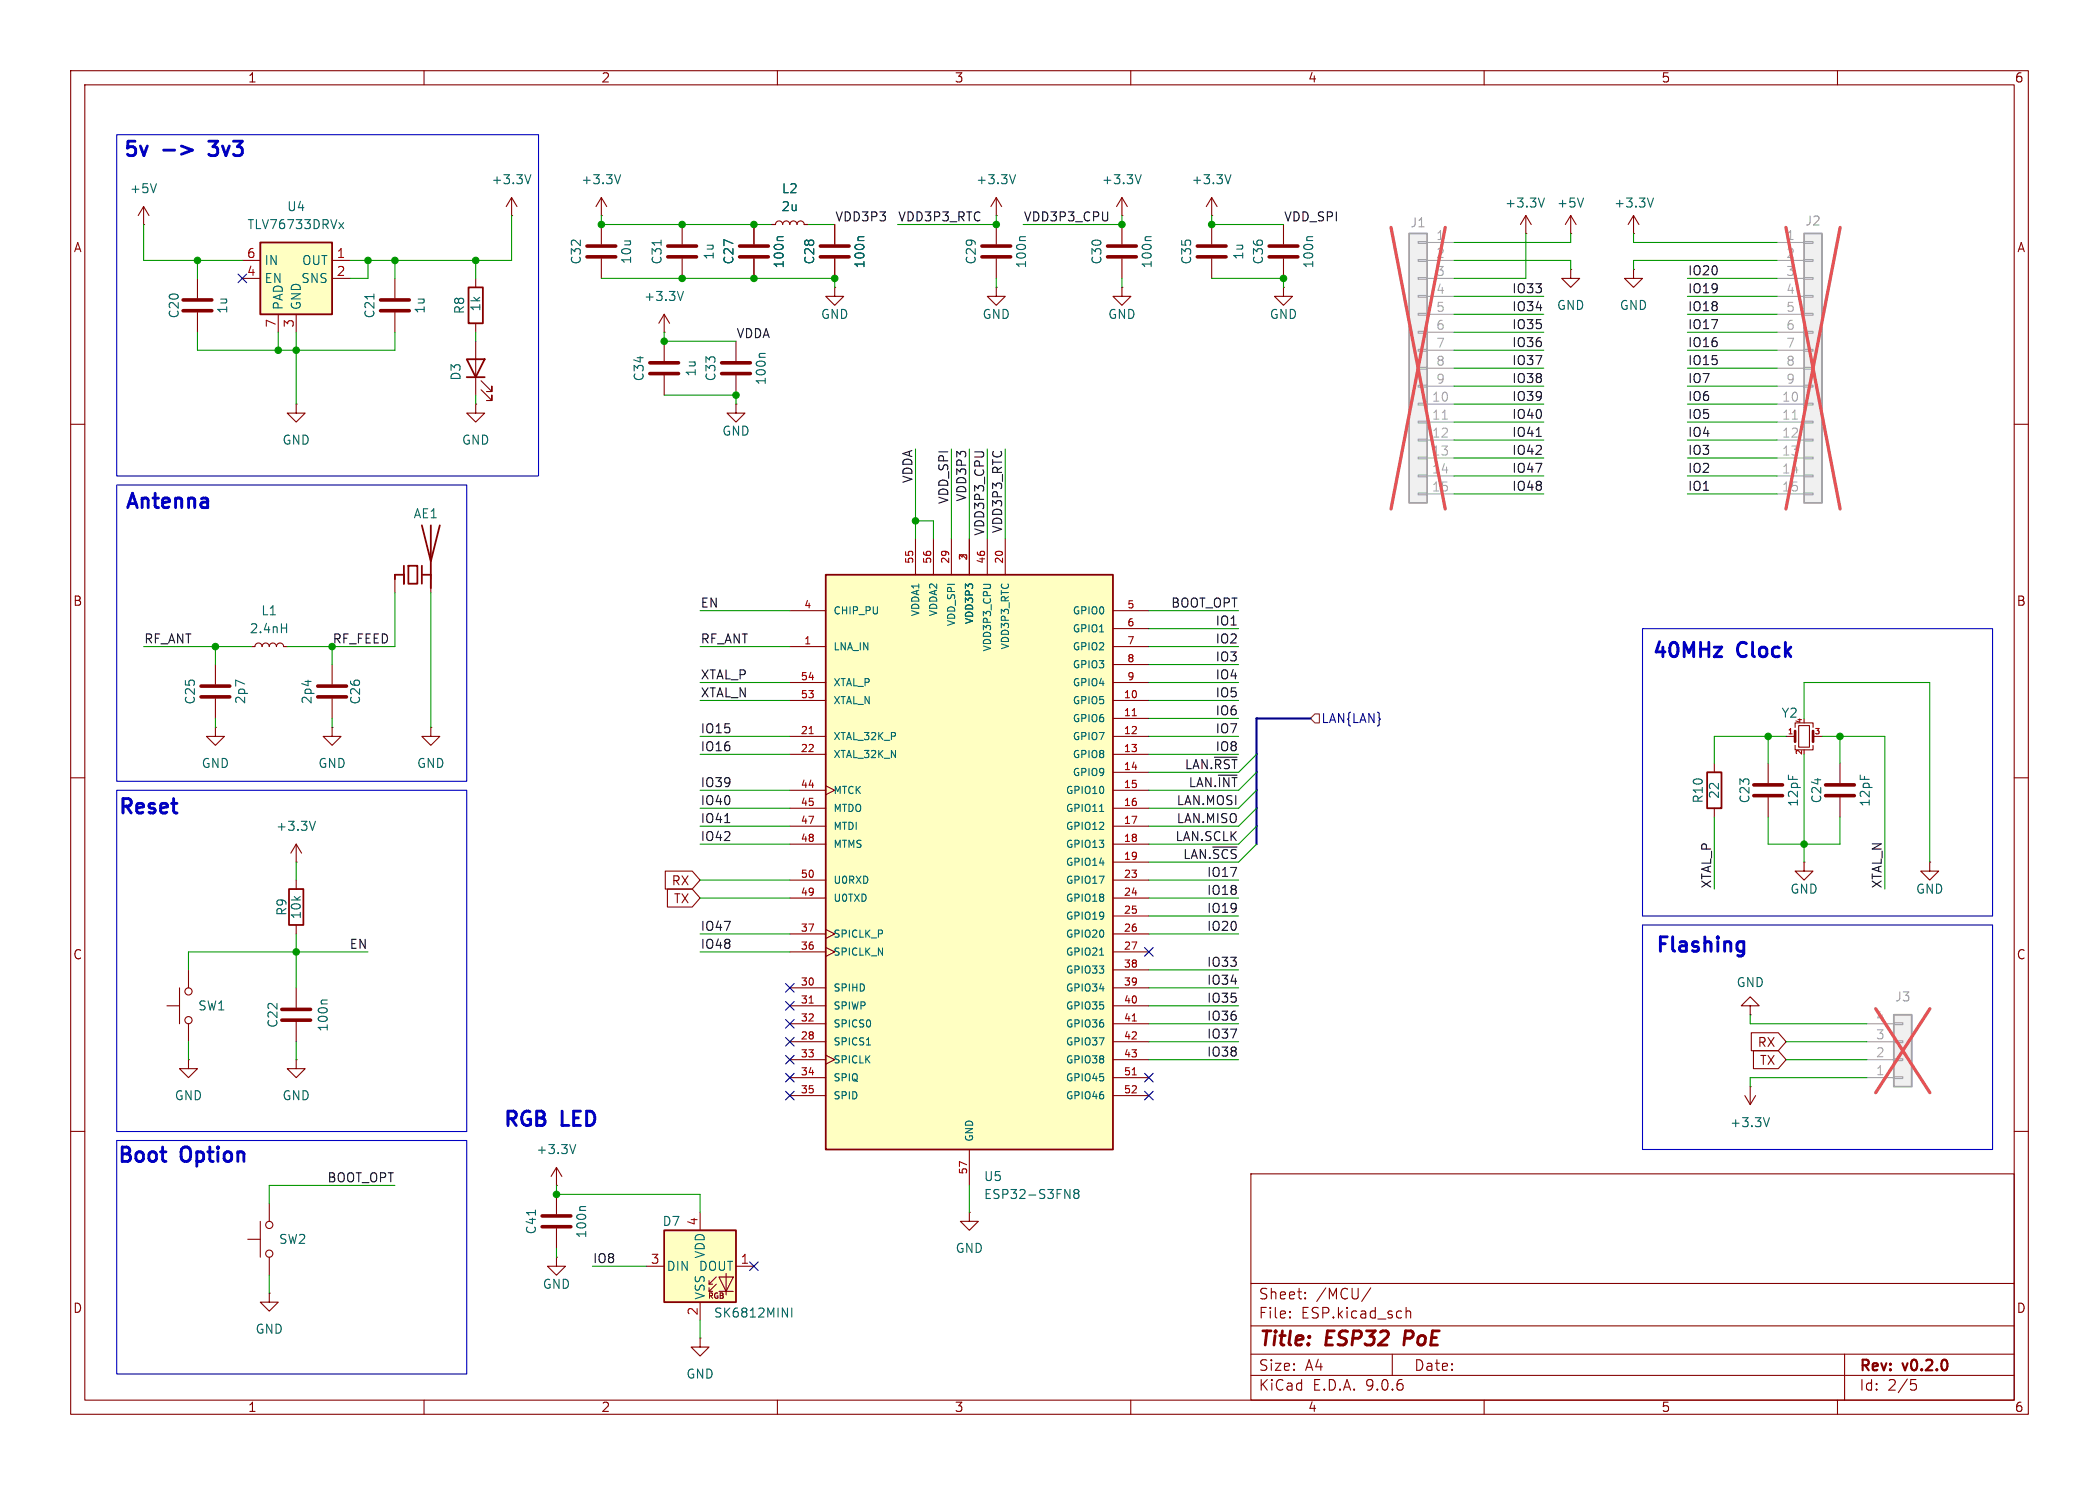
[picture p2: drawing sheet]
<svg xmlns="http://www.w3.org/2000/svg" width="297mm" height="210mm" viewBox="0 0 297 210" stroke-linecap="round" stroke-linejoin="round" font-family="sans-serif">
<g fill="none" stroke="#840000" stroke-width=".15">
<path d="M10 10h277v190h-277zM12 12h273v186h-273zM60 10v2M110 10v2M160 10v2M210 10v2M260 10v2M158.7 31.8v2.7M158.7 36.6v2.8M141 40.6v1.3h1.2l-1.2 1.3-1.3-1.3h1.3M141 40.6h.1M10 60h2"/>
<path d="M285 60h2M35.6 91.4h.5a.51 .51 0 0 1 .5-.5 .51 .51 0 0 1 .5 .5 .51 .51 0 0 1 .5-.5 .51 .51 0 0 1 .5 .5 .51 .51 0 0 1 .5-.5 .51 .51 0 0 1 .5 .5 .51 .51 0 0 1 .5-.5 .51 .51 0 0 1 .5 .5h.5M10 110h2M30.5 102.9v1.2h1.2l-1.2 1.3-1.3-1.3h1.3M30.5 102.9h.1M61 102.9v1.2h1.2l-1.2 1.3-1.3-1.3h1.3M61 102.9h.1M260.3 108v2.7M260.3 112.8v2.8M285 110h2M273 121.9v1.3h1.3l-1.3 1.3-1.2-1.3h1.2M273 121.9h.1"/>
<path d="M10 160h2M137.2 171.5v1.2h1.2l-1.2 1.3-1.3-1.3h1.3M137.2 171.5h.1M177 166h108v32h-108zM285 160h2M60 198v2M110 198v2M160 198v2M177 194.5h108M177 191.5h108M177 187.5h108M177 181.5h108"/>
<path d="M182.5 186.3h.1l-.1 .1M182.5 186.3v.1M182.5 185.5v.1M182.5 185.5h.1l-.1 .1M184.7 183.6v.1M184.7 183.6h-.1l.1 .1M184.7 182.8v.1M184.7 182.8h-.1l.1 .1M194 182.1l-1.3 2M197 191.5v3M199 184.9v1.5M199 185.5a.37 .37 0 0 1 .6 .1v.8"/>
<path d="M210 198v2M260 198v2M261 191.5v6.5M270.4 195.1h.7M270.5 195.7h.4l.3 .3v.3l-.2 .2-.5 .1"/>
</g>
<path d="M198.9 188.2l-.3 2" fill="none" stroke="#840000" stroke-width=".4"/>
<path d="M156.7 34.8h4.1M156.7 36.3h4.1M258.3 111h4.1M258.3 112.5h4.1" fill="none" stroke="#840000" stroke-width=".51"/>
<path d="M162.9 33.5h-.7l-.2 .2M39.8 88.8h.7M40.5 88.2v1.3" fill="none" stroke="#006464" stroke-width=".15"/>
<path d="M268 143.5h2.5v10.2h-2.5z" fill="#f0f0f0"/>
<path d="M268 143.5h2.5v10.2h-2.5z" fill="none" stroke="#a1a1a1" stroke-width=".25"/>
<path d="M264.2 152.4h3.8M264.2 149.9h3.8M264.2 147.3h3.8M264.2 144.8h3.8M268 152.3h1.2v.2h-1.2zM268 149.7h1.2v.3h-1.2zM268 147.2h1.2v.2h-1.2zM268 144.7h1.2v.2h-1.2z" fill="none" stroke="#a1a1a1" stroke-width=".15"/>
<path d="M265.4 142.7l7.7 11.8M273.1 142.7l-7.7 11.8" fill="none" stroke="#e65255" stroke-width=".46"/>
<g fill="none" stroke="#840000" stroke-width=".15">
<path d="M109.2 31.8h.5a.51 .51 0 0 1 .5-.6 .51 .51 0 0 1 .5 .6 .51 .51 0 0 1 .6-.6 .51 .51 0 0 1 .5 .6 .51 .51 0 0 1 .5-.6 .51 .51 0 0 1 .5 .6 .51 .51 0 0 1 .5-.6 .51 .51 0 0 1 .5 .6h.5M118.1 31.8v2.7M118.1 36.6v2.8M141 30.5h.1M141 27.9v2.6M141 31.8v2.7M141 36.6v2.8M141 27.9l-.8 1.3M141 27.9l.7 1.3M158.7 30.5h.1M158.7 27.9l-.7 1.3M158.7 27.9l.8 1.3"/>
<path d="M158.7 27.9v2.6M171.4 30.5h.1M171.4 27.9v2.6M171.4 31.8v2.7M171.4 36.6v2.8M171.4 27.9l-.7 1.3M171.4 27.9l.8 1.3M215.9 33h.1M215.9 30.5l-.8 1.3M215.9 30.5l.8 1.3M215.9 30.5v2.5M222.2 33h.1"/>
<path d="M222.2 38.1v1.3h1.3l-1.3 1.2-1.2-1.2h1.2M222.2 38.1h.1M222.2 30.5l-.7 1.3M222.2 30.5l.8 1.3M222.2 30.5v2.5M231.1 38.1v1.3h-1.2l1.2 1.2 1.3-1.2h-1.3M231.1 38.1h.1M231.1 33h.1M231.1 30.5l.8 1.3M231.1 30.5l-.7 1.3M231.1 30.5v2.5M104.1 57.2v1.2h1.3l-1.3 1.3-1.2-1.3h1.2"/>
<path d="M104.1 57.2h.1M104.1 48.3v2.8M104.1 53.1v2.8M118.1 40.6v1.3h1.3l-1.3 1.3-1.3-1.3h1.3M118.1 40.6h.1M158.7 40.6v1.3h1.3l-1.3 1.3-1.2-1.3h1.2M158.7 40.6h.1M30.5 94v2.8M30.5 98.8v2.8M47 94v2.8M47 98.8v2.8M55.9 81.3v2.5"/>
<path d="M61 81.3v2.5M41.9 119.4l-.8 1.3M41.9 119.4l.8 1.3M41.9 119.4v2.5M47 102.9v1.2h1.3l-1.3 1.3-1.3-1.3h1.3M47 102.9h.1M242.6 108v1.2M242.6 114.3v1.3M250.2 108v2.7M250.2 112.8v2.8M252.7 104.1h1.3M254 102.9v-.7h2.5v.7"/>
<path d="M254 105.4v.6h2.5v-.6M254.5 102.6h1.5v3.1h-1.5zM256.5 104.1h1.3M25.4 139.7v5.1M26.7 137.2v2.5M41.9 121.9h.1M41.9 124.5v1.2M41.9 130.8v1.3M41.9 139.7v2.8M255.3 121.9v1.3h1.2l-1.2 1.3-1.3-1.3h1.3M255.3 121.9h.1M23.6 142.2h1.8"/>
<path d="M26.7 149.9v1.2h1.2l-1.2 1.3-1.3-1.3h1.3M26.7 149.9h.1M26.7 144.8v2.5M41.9 149.9v1.2h1.3l-1.3 1.3-1.3-1.3h1.3M41.9 149.9h.1M41.9 144.5v2.8M246.9 154.9l.7 1.3M247.6 153.7h.1M247.6 142.2h1.3l-1.3-1.2-1.2 1.2h1.2v1.3M247.6 143.5h.1M247.6 153.7v2.5M248.4 154.9l-.8 1.3"/>
<path d="M35.1 175.3h1.7M36.8 172.7v5.1M38.1 170.2v2.5M38.1 177.8v2.5M38.1 182.9v1.3h1.3l-1.3 1.2-1.3-1.2h1.3M38.1 182.9h.1M99.1 189.2v1.3h1.2l-1.2 1.3-1.3-1.3h1.3M99.1 189.2h.1"/>
<circle cx="26.7" cy="140.2" r=".51"/>
<circle cx="26.7" cy="144.3" r=".51"/>
<circle cx="38.1" cy="177.3" r=".51"/>
<circle cx="38.1" cy="173.2" r=".51"/>
</g>
<path d="M59.7 74.3l1.3 5.1 1.2-5.1M61 74.3v8.9M57.1 80v2.6v-1.3h-1.2v.6M57.8 80h1.3v2.6h-1.3zM59.7 81.3h1.3M59.7 80v2.6M241.6 109.2h2v5.1h-2zM40.9 125.7h2v5.1h-2z" fill="none" stroke="#840000" stroke-width=".25"/>
<g fill="none" stroke="#840000" stroke-width=".51">
<path d="M116.1 34.8h4M116.1 36.3h4M138.9 34.8h4.1M138.9 36.3h4.1M169.4 34.8h4.1M169.4 36.3h4.1M102.1 51.3h4.1M102.1 52.8h4.1M28.4 98.6h4.1M28.4 97h4.1M45 98.6h4M45 97h4"/>
<path d="M248.2 111h4M248.2 112.5h4M39.9 142.7h4M39.9 144.3h4"/>
</g>
<path d="M122.2 33.5h-.6l-.2 .2M143.7 24.7l-.4 1.3M145.1 33.5h-.7l-.1 .2M161.5 24.7l-.5 1.3M174.2 24.7l-.5 1.3M218.5 28l-.4 1.3M224.1 28l-.5 1.3M234 28l-.5 1.3M108.3 50h-.7l-.2 .2M44.6 116.1l-.4 1.3M46.3 141.4h-.7l-.1 .2M250.4 158.1l-.5 1.2" fill="none" stroke="#006464" stroke-width=".15"/>
<path d="M254 103.4v1.5M256.5 103.4v1.5" fill="none" stroke="#840000" stroke-width=".38"/>
<path d="M255.3 33h2.5v38.1h-2.5z" fill="#f0f0f0"/>
<path d="M255.3 33h2.5v38.1h-2.5z" fill="none" stroke="#a1a1a1" stroke-width=".25"/>
<g fill="none" stroke="#a1a1a1" stroke-width=".15">
<path d="M251.5 34.3h3.8M251.5 36.8h3.8M251.5 39.4h3.8M255.3 34.2h1.2v.2h-1.2zM255.3 36.7h1.2v.3h-1.2zM255.3 39.2h1.2v.3h-1.2zM251.5 41.9h3.8M251.5 44.5h3.8M251.5 47h3.8M251.5 49.5h3.8M251.5 52.1h3.8M251.5 54.6h3.8"/>
<path d="M251.5 57.2h3.8M251.5 59.7h3.8M255.3 41.8h1.2v.2h-1.2zM255.3 44.3h1.2v.3h-1.2zM255.3 46.9h1.2v.2h-1.2zM255.3 49.4h1.2v.3h-1.2zM255.3 51.9h1.2v.3h-1.2zM255.3 54.5h1.2v.2h-1.2zM255.3 57h1.2v.3h-1.2zM255.3 59.6h1.2v.2h-1.2zM251.5 62.2h3.8M251.5 64.8h3.8"/>
<path d="M251.5 67.3h3.8M251.5 69.9h3.8M255.3 62.1h1.2v.3h-1.2zM255.3 64.6h1.2v.3h-1.2zM255.3 67.2h1.2v.2h-1.2zM255.3 69.7h1.2v.3h-1.2z"/>
</g>
<path d="M253.6 59.3h.7" fill="none" stroke="#aaa" stroke-width=".15"/>
<path d="M252.7 32.2l7.7 39.8M260.4 32.2l-7.7 39.8" fill="none" stroke="#e65255" stroke-width=".46"/>
<path d="M199.4 33h2.5v38.1h-2.5z" fill="#f0f0f0"/>
<path d="M199.4 33h2.5v38.1h-2.5z" fill="none" stroke="#a1a1a1" stroke-width=".25"/>
<g fill="none" stroke="#a1a1a1" stroke-width=".15">
<path d="M200.7 34.2h1.2v.2h-1.2zM200.7 36.7h1.2v.3h-1.2zM200.7 39.2h1.2v.3h-1.2zM201.9 34.3h3.8M201.9 36.8h3.8M201.9 39.4h3.8M200.7 41.8h1.2v.2h-1.2zM200.7 44.3h1.2v.3h-1.2zM200.7 46.9h1.2v.2h-1.2zM200.7 49.4h1.2v.3h-1.2zM200.7 51.9h1.2v.3h-1.2zM200.7 54.5h1.2v.2h-1.2z"/>
<path d="M200.7 57h1.2v.3h-1.2zM200.7 59.6h1.2v.2h-1.2zM201.9 41.9h3.8M201.9 44.5h3.8M201.9 47h3.8M201.9 49.5h3.8M201.9 52.1h3.8M201.9 54.6h3.8M201.9 57.2h3.8M201.9 59.7h3.8M200.7 62.1h1.2v.3h-1.2zM200.7 64.6h1.2v.3h-1.2z"/>
<path d="M200.7 67.2h1.2v.2h-1.2zM200.7 69.7h1.2v.3h-1.2zM201.9 62.2h3.8M201.9 64.8h3.8M201.9 67.3h3.8M201.9 69.9h3.8"/>
</g>
<path d="M204.1 59.3h.7" fill="none" stroke="#aaa" stroke-width=".15"/>
<path d="M196.8 32.2l7.7 39.8M204.5 32.2l-7.7 39.8" fill="none" stroke="#e65255" stroke-width=".46"/>
<path d="M94 174h10.1v10.2h-10.1z" fill="#ffffc2"/>
<g fill="none" stroke="#840000" stroke-width=".15">
<path d="M20.3 31.8h.1M20.3 29.2l-.7 1.3M20.3 29.2l.8 1.3M20.3 29.2v2.6M27.9 39.4v2.8M72.4 30.5h.1M72.4 27.9l-.8 1.3M72.4 27.9l.8 1.3M72.4 27.9v2.6M85.1 30.5h.1M85.1 27.9v2.6M85.1 31.8v2.7"/>
<path d="M85.1 36.6v2.8M85.1 27.9l-.8 1.3M85.1 27.9l.8 1.3M96.5 31.8v2.7M96.5 36.6v2.8M106.7 31.8v2.7M106.7 36.6v2.8M181.6 31.8v2.7M181.6 36.6v2.8M27.9 44.2v2.8M41.9 57.2v1.2h1.3l-1.3 1.3-1.3-1.3h1.3M41.9 57.2h.1"/>
<path d="M67.3 57.2v1.2h1.3l-1.3 1.3-1.3-1.3h1.3M67.3 57.2h.1M67.3 48.3v7.6M68.1 55.1l1.5 1.5v-.7v.7h-.8M68.1 53.8l1.5 1.6v-.8v.8h-.8M94 47h.1M94 44.5v2.5M94 48.3v2.8M94 53.1v2.8M94 44.5l-.8 1.2M94 44.5l.7 1.2M181.6 40.6v1.3h1.3l-1.3 1.3-1.3-1.3h1.3"/>
<path d="M181.6 40.6h.1M78.7 177.8v1.3h1.3l-1.3 1.2-1.2-1.2h1.2M78.7 177.8h.1M78.7 167.6h.1M78.7 165.1v2.5M78.7 168.9v2.8M78.7 173.7v2.8M78.7 165.1l-.7 1.3M78.7 165.1l.8 1.3M91.4 179.1h2.6M99.1 171.5v2.5M104.1 179.1h2.6"/>
<path d="M99.1 184.2v2.5M100.3 181.6h.5M100.3 182.6h.5M101.3 180.6l-1 1v-.5M101.3 181.6l-1 1v-.5M101.7 180.6h2.1l-1.1 2zM101.7 182.6h2.1M102.7 180.1v3"/>
</g>
<path d="M66 50.8h2.6l-1.3 2.5zM66 53.3h2.6M94 174h10.1v10.2h-10.1z" fill="none" stroke="#840000" stroke-width=".25"/>
<path d="M22.1 26l-.4 1.2M75.1 24.7l-.4 1.3M87.8 24.7l-.4 1.3M93.5 34v.7M110.8 33.5h-.6l-.2 .2M185.7 33.5h-.6l-.2 .2M96.7 41.2l-.4 1.3M75.8 171.1v.7M81.5 161.9l-.5 1.2M82.9 170.6h-.7l-.2 .2M110.7 185l.7 1.3v-1.3M112 185v1.3" fill="none" stroke="#006464" stroke-width=".15"/>
<g fill="none" stroke="#840000" stroke-width=".51">
<path d="M83.1 34.8h4M83.1 36.3h4M94.5 34.8h4.1M94.5 36.3h4.1M104.6 34.8h4.1M104.6 36.3h4.1M179.6 34.8h4M179.6 36.3h4M25.9 42.4h4.1M25.9 43.9h4.1M91.9 51.3h4.1M91.9 52.8h4.1"/>
<path d="M76.7 172h4.1M76.7 173.5h4.1"/>
</g>
<path d="M116.8 81.3h40.7v81.3h-40.7z" fill="#ffffc2"/>
<path d="M116.8 81.3h40.7v81.3h-40.7z" fill="none" stroke="#840000" stroke-width=".25"/>
<g fill="none" stroke="#840000" stroke-width=".15">
<path d="M129.5 76.2v5.1M132.1 76.2v5.1M134.6 76.2v5.1M137.2 76.2v5.1M139.7 76.2v5.1M142.2 76.2v5.1M111.8 86.4h5M111.8 91.4h5M111.8 96.5h5M111.8 99.1h5M157.5 86.4h5.1M157.5 91.4h5.1"/>
<path d="M157.5 96.5h5.1M157.5 99.1h5.1M157.5 88.9h5.1M157.5 94h5.1M111.8 104.1h5M111.8 106.7h5M111.8 111.8h5M111.8 114.3h5M111.8 116.8h5M111.8 119.4h5M116.8 111.1l1.3 .7-1.3 .6M157.5 104.1h5.1"/>
<path d="M157.5 106.7h5.1M157.5 111.8h5.1M157.5 114.3h5.1M157.5 116.8h5.1M157.5 119.4h5.1M157.5 101.6h5.1M157.5 109.2h5.1M111.8 124.5h5M111.8 127h5M111.8 132.1h5M111.8 134.6h5M111.8 139.7h5"/>
<path d="M116.8 131.4l1.3 .7-1.3 .6M116.8 134l1.3 .6-1.3 .7M157.5 124.5h5.1M157.5 127h5.1M157.5 132.1h5.1M157.5 134.6h5.1M157.5 139.7h5.1M157.5 121.9h5.1M157.5 129.5h5.1M157.5 137.2h5.1M111.8 142.2h5M111.8 144.8h5"/>
<path d="M111.8 147.3h5M111.8 149.9h5M111.8 152.4h5M111.8 154.9h5M116.8 149.2l1.3 .7-1.3 .6M157.5 142.2h5.1M157.5 144.8h5.1M157.5 147.3h5.1M157.5 149.9h5.1M157.5 152.4h5.1M157.5 154.9h5.1M137.2 162.6v5"/>
</g>
<path d="M114.5 103.8h.6M160.2 101.2h.6M114.5 141.9h.6M160.2 144.4h.6M160.2 152h.6" fill="none" stroke="#a90000" stroke-width=".15"/>
<path d="M155.6 114.8h.6M155.6 135.1h.6M122.6 147.8h.6M150.7 168.2l.7 1.3v-1.3M152.2 168.8l-.3-.3 .3-.3h.2l.3 .3-.3 .3M152.2 168.8l-.3 .2 .1 .4 .2 .1 .3-.1 .2-.2v-.2l-.3-.2M152.2 168.8h.2" fill="none" stroke="#006464" stroke-width=".15"/>
<path d="M36.8 34.3h10.2v10.2h-10.2z" fill="#ffffc2"/>
<path d="M36.8 34.3h10.2v10.2h-10.2zM66.3 40.6h2v5.1h-2z" fill="none" stroke="#840000" stroke-width=".25"/>
<g fill="none" stroke="#840000" stroke-width=".15">
<path d="M34.3 36.8h2.5M34.3 39.4h2.5M47 36.8h2.5M47 39.4h2.5M55.9 39.4v2.8M67.3 39.4v1.2M106.7 31.8v2.7M106.7 36.6v2.8M109.2 31.8h.5M113.8 31.8h.5M118.1 31.8v2.7M118.1 36.6v2.8"/>
<path d="M39.4 44.5v2.5M41.9 44.5v2.5M55.9 44.2v2.8M67.3 45.7v1.3M94.1 123.2h3.8l1.2 1.3-1.2 1.2h-3.8zM94.4 125.7h3.5l1.2 1.3-1.2 1.3h-3.5zM247.8 146h3.8l1.1 1.3-1.1 1.3h-3.8zM248.1 148.6h3.5l1.1 1.3-1.1 1.2h-3.5z"/>
</g>
<path d="M48 31.5l.6 .8M48.6 31.5l-.6 .8M110.8 33.5h-.6l-.2 .2M122.2 33.5h-.6l-.2 .2M52.9 41.6v.7" fill="none" stroke="#006464" stroke-width=".15"/>
<path d="M53.8 42.4h4.1M53.8 43.9h4.1" fill="none" stroke="#840000" stroke-width=".51"/>
<path d="M186.1 101h.6v1.2h-.6l-.7-.6z" fill="none" stroke="#725600" stroke-width=".15"/>
<path d="M217.4 61.7h.7M102.5 116.3h.8M171.6 119.8h3.4M171.8 107.1h3.2" fill="none" stroke="#0f0f0f" stroke-width=".15"/>
<path d="M185.4 101.6h-7.6v17.8" fill="none" stroke="#000084" stroke-width=".3"/>
<g fill="none" stroke="#009600" stroke-width=".15">
<path d="M20.3 31.8v5h14M27.9 36.8v2.6M52.1 36.8v2.6h-2.6M55.9 36.8v2.6M67.3 36.8v2.6M72.4 30.5v6.3h-22.9M85.1 39.4h33v1.2M85.1 30.5v1.3h24.1M114.3 31.8h3.8M141 30.5v1.3h-14M141 39.4v1.2M158.7 30.5v1.3h-13.9"/>
<path d="M158.7 39.4v1.2M171.4 30.5v1.3h10.2M171.4 39.4h10.2v1.2M205.7 36.8h16.5v1.3M215.9 33v6.4h-10.2M222.2 33v1.3h-16.5M231.1 33v1.3h20.4M238.8 39.4h12.7M251.5 36.8h-20.4v1.3M27.9 47v2.5h28v-2.5M39.4 47v2.5M41.9 47v10.2"/>
<path d="M67.3 47v1.3M67.3 55.9v1.3M94 47v1.3h10.1M94 55.9h10.1v1.3M205.7 49.5h12.7M205.7 59.7h12.7M205.7 57.2h12.7M205.7 54.6h12.7M205.7 52.1h12.7M205.7 44.5h12.7M205.7 47h12.7M205.7 41.9h12.7"/>
<path d="M238.8 49.5h12.7M238.8 59.7h12.7M238.8 57.2h12.7M238.8 54.6h12.7M238.8 52.1h12.7M238.8 44.5h12.7M238.8 47h12.7M238.8 41.9h12.7M129.5 63.5v12.7M129.5 73.7h2.6v2.5M134.6 63.5v12.7M137.2 63.5v12.7"/>
<path d="M139.7 63.5v12.7M142.2 63.5v12.7M205.7 69.9h12.7M205.7 64.8h12.7M205.7 62.2h12.7M205.7 67.3h12.7M238.8 69.9h12.7M238.8 64.8h12.7M238.8 62.2h12.7M238.8 67.3h12.7M20.3 91.4h15.3M30.5 91.4v2.6"/>
<path d="M47 91.4v2.6M55.9 83.8v7.6h-15.3M61 83.8v19.1M99.1 91.4h12.7M99.1 96.5h12.7M99.1 86.4h12.7M99.1 99.1h12.7M162.6 91.4h12.7M162.6 96.5h12.7M162.6 86.4h12.7M162.6 88.9h12.7M162.6 94h12.7"/>
<path d="M162.6 99.1h12.7M30.5 101.6v1.3M47 101.6v1.3M99.1 106.7h12.7M99.1 104.1h12.7M99.1 119.4h12.7M99.1 114.3h12.7M99.1 116.8h12.7M99.1 111.8h12.7M162.6 106.7h12.7M162.6 104.1h12.7M162.6 101.6h12.7"/>
<path d="M177.8 116.8l-2.5 2.6h-12.7M177.8 111.8l-2.5 2.5h-12.7M177.8 119.4l-2.5 2.5h-12.7M177.8 114.3l-2.5 2.5h-12.7M177.8 106.7l-2.5 2.5h-12.7M177.8 109.2l-2.5 2.6h-12.7M242.6 115.6v10.1M250.2 115.6v3.8h10.1v-3.8M250.2 104.1v3.9M252.7 104.1h-10.1v3.9M255.3 101.6v-5.1h17.7v25.4M255.3 106.7v15.2"/>
<path d="M257.8 104.1h8.9v21.6M260.3 104.1v3.9M41.9 121.9v2.6M41.9 132.1v7.6M52.1 134.6h-25.4v2.6M99.1 134.6h12.7M99.1 124.5h12.7M99.1 127h12.7M99.1 132.1h12.7M162.6 139.7h12.7M162.6 137.2h12.7M162.6 124.5h12.7"/>
<path d="M162.6 127h12.7M162.6 129.5h12.7M162.6 132.1h12.7M26.7 147.3v2.6M41.9 147.3v2.6M162.6 149.9h12.7M162.6 142.2h12.7M162.6 147.3h12.7M162.6 144.8h12.7M247.6 143.5v1.3h16.6M252.7 149.9h11.5M252.7 147.3h11.5"/>
<path d="M264.2 152.4h-16.6v1.3M55.9 167.6h-17.8v2.6M78.7 167.6v1.3h20.4v2.6M78.7 176.5v1.3M83.8 179.1h7.6M137.2 167.6v3.9M38.1 180.3v2.6M99.1 186.7v2.5"/>
</g>
<g fill="none" stroke="#000084" stroke-width=".15">
<path d="M33.7 38.8l1.2 1.2M34.9 38.8l-1.2 1.2M111.2 139.1l1.2 1.2M112.4 139.1l-1.2 1.2M162 134l1.2 1.2M163.2 134l-1.2 1.2M111.2 144.2l1.2 1.2M111.2 149.3l1.2 1.2M111.2 146.7l1.2 1.2M111.2 141.6l1.2 1.2M111.2 151.8l1.2 1.2M111.2 154.3l1.2 1.2"/>
<path d="M112.4 144.2l-1.2 1.2M112.4 149.3l-1.2 1.2M112.4 146.7l-1.2 1.2M112.4 141.6l-1.2 1.2M112.4 151.8l-1.2 1.2M112.4 154.3l-1.2 1.2M162 154.3l1.2 1.2M162 151.8l1.2 1.2M163.2 154.3l-1.2 1.2M163.2 151.8l-1.2 1.2M106.1 178.5l1.2 1.2M107.3 178.5l-1.2 1.2"/>
</g>
<path d="M29.5 20h1.3M23.2 21.2h1.5M25.7 20.7l1.5 .5-1.5 .6M29.5 21.8l.1 .1M242.6 91.5h1l-1 1.4h1M246.6 133.2l.1 .1M246.7 133.2v1.6l-.1 .2M246.7 134.4l-.1 .1" fill="none" stroke="#0000c2" stroke-width=".41"/>
<path d="M16.5 19.1h59.7v48.2h-59.7zM16.5 68.6h49.5v41.9h-49.5zM232.4 88.9h49.5v40.6h-49.5zM16.5 111.8h49.5v48.2h-49.5zM232.4 130.8h49.5v31.8h-49.5zM16.5 161.3h49.5v33h-49.5z" fill="none" stroke="#0000c2" stroke-width=".15"/>
<g fill="#009600" stroke="#009600" stroke-width=".15">
<circle cx="255.3" cy="119.4" r=".46"/>
<circle cx="260.3" cy="104.1" r=".46"/>
<circle cx="171.4" cy="31.8" r=".46"/>
<circle cx="181.6" cy="39.4" r=".46"/>
<circle cx="129.5" cy="73.7" r=".46"/>
<circle cx="250.2" cy="104.1" r=".46"/>
<circle cx="158.7" cy="31.8" r=".46"/>
<circle cx="118.1" cy="39.4" r=".46"/>
<circle cx="141" cy="31.8" r=".46"/>
<circle cx="41.9" cy="134.6" r=".46"/>
<circle cx="78.7" cy="168.9" r=".46"/>
<circle cx="27.9" cy="36.8" r=".46"/>
<circle cx="39.4" cy="49.5" r=".46"/>
<circle cx="41.9" cy="49.5" r=".46"/>
<circle cx="52.1" cy="36.8" r=".46"/>
<circle cx="85.1" cy="31.8" r=".46"/>
<circle cx="96.5" cy="31.8" r=".46"/>
<circle cx="96.5" cy="39.4" r=".46"/>
<circle cx="55.9" cy="36.8" r=".46"/>
<circle cx="67.3" cy="36.8" r=".46"/>
<circle cx="94" cy="48.3" r=".46"/>
<circle cx="106.7" cy="39.4" r=".46"/>
<circle cx="106.7" cy="31.8" r=".46"/>
<circle cx="104.1" cy="55.9" r=".46"/>
<circle cx="30.5" cy="91.4" r=".46"/>
</g>
<g font-size="2.8" fill="#0000c2">
<text x="17.2" y="22.7">5v</text>
<text x="30.5" y="22.7">3v3</text>
<text x="17.5" y="72.5">Antenna</text>
<text x="233.7" y="93.6">40MHz</text>
<text x="246" y="93.6">Clock</text>
<text x="16.5" y="115.7">Reset</text>
<text x="234.2" y="135.2">Flashing</text>
<text x="71" y="159.9">RGB</text>
<text x="79.4" y="159.9">LED</text>
<text x="16.4" y="165">Boot</text>
<text x="25.6" y="165">Option</text>
</g>
<g font-size="2.8" fill="#840000">
<text x="178" y="190.9">Title:</text>
<text x="187.7" y="190.9">ESP32</text>
<text x="199.5" y="190.9">PoE</text>
</g>
<g font-size="2.1" fill="#840000">
<text x="178" y="184">Sheet:</text>
<text x="186.2" y="184">/MCU/</text>
<text x="178" y="186.7">File:</text>
<text x="184.1" y="186.7">ESP.kicad_sch</text>
<text x="178" y="196.9">KiCad</text>
<text x="178" y="194.1">Size:</text>
<text x="184.7" y="194.1">A4</text>
<text x="185.7" y="196.9">E.D.A.</text>
<text x="193.3" y="196.9">9.0.6</text>
<text x="200" y="194.1">Date:</text>
<text x="263" y="194.3">Rev:</text>
<text x="263" y="196.9">Id:</text>
<text x="267.1" y="196.9">2/5</text>
<text x="269.4" y="194.3">v0.2.0</text>
</g>
<g font-size="1.8" fill="#840000">
<text x="35" y="11.9">1</text>
<text x="85" y="11.9">2</text>
<text x="135" y="11.9">3</text>
<text x="185" y="11.9">4</text>
<text x="235" y="11.9">5</text>
<text x="285" y="11.9">6</text>
<text x="10.3" y="35.9">A</text>
<text x="285.3" y="35.9">A</text>
<text x="10.3" y="85.9">B</text>
<text x="285.3" y="85.9">B</text>
<text x="94.9" y="125.4">RX</text>
<text x="95.3" y="128">TX</text>
<text x="10.3" y="135.9">C</text>
<text x="285.3" y="135.9">C</text>
<text x="248.6" y="148.3">RX</text>
<text x="248.9" y="150.8">TX</text>
<text x="10.3" y="185.9">D</text>
<text x="285.3" y="185.9">D</text>
<text x="35" y="199.9">1</text>
<text x="85" y="199.9">2</text>
<text x="135" y="199.9">3</text>
<text x="185" y="199.9">4</text>
<text x="235" y="199.9">5</text>
<text x="285" y="199.9">6</text>
</g>
<g font-size="1.8" fill="#006464">
<text x="18.3" y="27.5">+5V</text>
<text x="69.4" y="26.3">+3.3V</text>
<text x="82.1" y="26.3">+3.3V</text>
<text x="110.5" y="27.5">L2</text>
<text x="138" y="26.3">+3.3V</text>
<text x="155.8" y="26.3">+3.3V</text>
<text x="168.5" y="26.3">+3.3V</text>
<text x="212.9" y="29.6">+3.3V</text>
<text x="220.2" y="29.6">+5V</text>
<text x="228.3" y="29.6">+3.3V</text>
<text x="34.9" y="32.6">TLV76733DRVx</text>
<text x="40.5" y="30.1">U4</text>
<text x="110.5" y="30.1">2u</text>
<text x="37.3" y="37.7">IN</text>
<text x="37.3" y="40.2">EN</text>
<text x="42.5" y="40.2">SNS</text>
<text x="42.7" y="37.7">OUT</text>
<text x="82.4" y="37.5" transform="rotate(-90 82.4 37.5)">C32</text>
<text x="89.5" y="37.4" transform="rotate(-90 89.5 37.4)">10u</text>
<text x="93.8" y="37.5" transform="rotate(-90 93.8 37.5)">C31</text>
<text x="101.2" y="36.8" transform="rotate(-90 101.2 36.8)">1u</text>
<text x="104" y="37.5" transform="rotate(-90 104 37.5)">C27</text>
<text x="111.1" y="38.1" transform="rotate(-90 111.1 38.1)">100n</text>
<text x="115.4" y="37.5" transform="rotate(-90 115.4 37.5)">C28</text>
<text x="122.5" y="38.1" transform="rotate(-90 122.5 38.1)">100n</text>
<text x="138.3" y="37.5" transform="rotate(-90 138.3 37.5)">C29</text>
<text x="145.4" y="38.1" transform="rotate(-90 145.4 38.1)">100n</text>
<text x="156.1" y="37.5" transform="rotate(-90 156.1 37.5)">C30</text>
<text x="163.2" y="38.1" transform="rotate(-90 163.2 38.1)">100n</text>
<text x="168.8" y="37.5" transform="rotate(-90 168.8 37.5)">C35</text>
<text x="176.1" y="36.8" transform="rotate(-90 176.1 36.8)">1u</text>
<text x="178.9" y="37.5" transform="rotate(-90 178.9 37.5)">C36</text>
<text x="186" y="38.1" transform="rotate(-90 186 38.1)">100n</text>
<text x="25.5" y="45.1" transform="rotate(-90 25.5 45.1)">C20</text>
<text x="32.4" y="44.5" transform="rotate(-90 32.4 44.5)">1u</text>
<text x="40.2" y="43.9" transform="rotate(-90 40.2 43.9)">PAD</text>
<text x="42.8" y="43.9" transform="rotate(-90 42.8 43.9)">GND</text>
<text x="53.2" y="45.1" transform="rotate(-90 53.2 45.1)">C21</text>
<text x="60.3" y="44.5" transform="rotate(-90 60.3 44.5)">1u</text>
<text x="65.9" y="44.5" transform="rotate(-90 65.9 44.5)">R8</text>
<text x="68.2" y="44.1" transform="rotate(-90 68.2 44.1)">1k</text>
<text x="91" y="42.8">+3.3V</text>
<text x="116.1" y="45.3">GND</text>
<text x="138.9" y="45.3">GND</text>
<text x="156.7" y="45.3">GND</text>
<text x="179.6" y="45.3">GND</text>
<text x="220.2" y="44">GND</text>
<text x="229.1" y="44">GND</text>
<text x="65.4" y="53.9" transform="rotate(-90 65.4 53.9)">D3</text>
<text x="98.7" y="53.4" transform="rotate(-90 98.7 53.4)">1u</text>
<text x="91.3" y="54" transform="rotate(-90 91.3 54)">C34</text>
<text x="101.4" y="54" transform="rotate(-90 101.4 54)">C33</text>
<text x="108.6" y="54.6" transform="rotate(-90 108.6 54.6)">100n</text>
<text x="39.9" y="63.1">GND</text>
<text x="65.3" y="63.1">GND</text>
<text x="102.1" y="61.8">GND</text>
<text x="58.4" y="73.5">AE1</text>
<text x="35.2" y="89.8">2.4nH</text>
<text x="36.9" y="87.2">L1</text>
<text x="27.8" y="99.7" transform="rotate(-90 27.8 99.7)">C25</text>
<text x="34.9" y="99.7" transform="rotate(-90 34.9 99.7)">2p7</text>
<text x="44.3" y="99.7" transform="rotate(-90 44.3 99.7)">2p4</text>
<text x="51.2" y="99.7" transform="rotate(-90 51.2 99.7)">C26</text>
<text x="252" y="101.7">Y2</text>
<text x="28.4" y="108.8">GND</text>
<text x="45" y="108.8">GND</text>
<text x="58.9" y="108.8">GND</text>
<text x="241.1" y="113.7" transform="rotate(-90 241.1 113.7)">R10</text>
<text x="243.4" y="113.1" transform="rotate(-90 243.4 113.1)">22</text>
<text x="247.8" y="113.7" transform="rotate(-90 247.8 113.7)">C23</text>
<text x="257.9" y="113.7" transform="rotate(-90 257.9 113.7)">C24</text>
<text x="39" y="117.7">+3.3V</text>
<text x="254.6" y="114.2" transform="rotate(-90 254.6 114.2)">12pF</text>
<text x="264.8" y="114.2" transform="rotate(-90 264.8 114.2)">12pF</text>
<text x="40.7" y="129.6" transform="rotate(-90 40.7 129.6)">R9</text>
<text x="42.8" y="130.1" transform="rotate(-90 42.8 130.1)">10k</text>
<text x="253.2" y="126.6">GND</text>
<text x="271" y="126.6">GND</text>
<text x="27.9" y="143.1">SW1</text>
<text x="245.6" y="139.8">GND</text>
<text x="39.5" y="145.5" transform="rotate(-90 39.5 145.5)">C22</text>
<text x="46.6" y="146" transform="rotate(-90 46.6 146)">100n</text>
<text x="24.6" y="155.8">GND</text>
<text x="39.9" y="155.8">GND</text>
<text x="244.7" y="159.6">+3.3V</text>
<text x="75.8" y="163.4">+3.3V</text>
<text x="139.1" y="167.2">U5</text>
<text x="93.7" y="173.6">D7</text>
<text x="139.1" y="169.8">ESP32-S3FN8</text>
<text x="39.4" y="176.1">SW2</text>
<text x="76" y="174.7" transform="rotate(-90 76 174.7)">C41</text>
<text x="83.2" y="175.2" transform="rotate(-90 83.2 175.2)">100n</text>
<text x="94.2" y="179.9">DIN</text>
<text x="98.8" y="179.9">DOUT</text>
<text x="99.9" y="178.1" transform="rotate(-90 99.9 178.1)">VDD</text>
<text x="135.1" y="177.4">GND</text>
<text x="76.7" y="182.5">GND</text>
<text x="99.9" y="183.9" transform="rotate(-90 99.9 183.9)">VSS</text>
<text x="36.1" y="188.8">GND</text>
<text x="100.9" y="186.5">SK6812MINI</text>
<text x="97" y="195.2">GND</text>
</g>
<g font-size="1.8" fill="#0f0f0f">
<text x="118.1" y="31.4">VDD3P3</text>
<text x="127" y="31.4">VDD3P3_RTC</text>
<text x="144.8" y="31.4">VDD3P3_CPU</text>
<text x="181.6" y="31.4">VDD_SPI</text>
<text x="213.9" y="41.6">IO33</text>
<text x="238.8" y="41.6">IO19</text>
<text x="238.8" y="39">IO20</text>
<text x="104.1" y="47.9">VDDA</text>
<text x="213.9" y="44.1">IO34</text>
<text x="213.9" y="46.6">IO35</text>
<text x="238.8" y="46.6">IO17</text>
<text x="238.8" y="44.1">IO18</text>
<text x="213.9" y="51.7">IO37</text>
<text x="213.9" y="49.2">IO36</text>
<text x="238.8" y="49.2">IO16</text>
<text x="238.8" y="51.7">IO15</text>
<text x="213.9" y="54.3">IO38</text>
<text x="213.9" y="59.3">IO40</text>
<text x="213.9" y="56.8">IO39</text>
<text x="238.8" y="56.8">IO6</text>
<text x="238.8" y="54.3">IO7</text>
<text x="238.8" y="59.3">IO5</text>
<text x="213.9" y="64.4">IO42</text>
<text x="213.9" y="61.9">IO41</text>
<text x="238.8" y="61.9">IO4</text>
<text x="238.8" y="64.4">IO3</text>
<text x="129.2" y="68.4" transform="rotate(-90 129.2 68.4)">VDDA</text>
<text x="134.3" y="71.4" transform="rotate(-90 134.3 71.4)">VDD_SPI</text>
<text x="136.8" y="71" transform="rotate(-90 136.8 71)">VDD3P3</text>
<text x="213.9" y="69.5">IO48</text>
<text x="213.9" y="67">IO47</text>
<text x="238.8" y="69.5">IO1</text>
<text x="238.8" y="67">IO2</text>
<text x="139.4" y="75.9" transform="rotate(-90 139.4 75.9)">VDD3P3_CPU</text>
<text x="141.9" y="75.5" transform="rotate(-90 141.9 75.5)">VDD3P3_RTC</text>
<text x="99.1" y="86">EN</text>
<text x="165.6" y="86">BOOT_OPT</text>
<text x="171.9" y="88.6">IO1</text>
<text x="20.3" y="91.1">RF_ANT</text>
<text x="99.1" y="91.1">RF_ANT</text>
<text x="171.9" y="91.1">IO2</text>
<text x="171.9" y="93.6">IO3</text>
<text x="99.1" y="98.7">XTAL_N</text>
<text x="99.1" y="96.2">XTAL_P</text>
<text x="171.9" y="98.7">IO5</text>
<text x="171.9" y="96.2">IO4</text>
<text x="171.9" y="101.3">IO6</text>
<text x="99.1" y="106.3">IO16</text>
<text x="99.1" y="103.8">IO15</text>
<text x="171.9" y="103.8">IO7</text>
<text x="171.9" y="106.3">IO8</text>
<text x="99.1" y="111.4">IO39</text>
<text x="99.1" y="114">IO40</text>
<text x="166.4" y="114">LAN.MOSI</text>
<text x="167.6" y="108.9">LAN.~{RST}</text>
<text x="168.1" y="111.4">LAN.~{INT}</text>
<text x="99.1" y="116.5">IO41</text>
<text x="99.1" y="119">IO42</text>
<text x="166.2" y="119">LAN.SCLK</text>
<text x="166.4" y="116.5">LAN.MISO</text>
<text x="167.3" y="121.6">LAN.~{SCS}</text>
<text x="170.7" y="124.1">IO17</text>
<text x="242.2" y="125.7" transform="rotate(-90 242.2 125.7)">XTAL_P</text>
<text x="266.4" y="125.7" transform="rotate(-90 266.4 125.7)">XTAL_N</text>
<text x="99.1" y="131.7">IO47</text>
<text x="170.7" y="126.7">IO18</text>
<text x="170.7" y="131.7">IO20</text>
<text x="170.7" y="129.2">IO19</text>
<text x="49.4" y="134.3">EN</text>
<text x="99.1" y="134.3">IO48</text>
<text x="170.7" y="136.8">IO33</text>
<text x="170.7" y="141.9">IO35</text>
<text x="170.7" y="139.4">IO34</text>
<text x="170.7" y="149.5">IO38</text>
<text x="170.7" y="144.4">IO36</text>
<text x="170.7" y="147">IO37</text>
<text x="46.2" y="167.3">BOOT_OPT</text>
<text x="83.8" y="178.7">IO8</text>
</g>
<g font-size="1.8" fill="#989898">
<text x="199.5" y="32.4">J1</text>
<text x="255.3" y="32.1">J2</text>
<text x="268" y="141.8">J3</text>
</g>
<g font-size="1.8" fill="#aaa">
<text x="203.1" y="34">1</text>
<text x="252.7" y="34">1</text>
<text x="203.1" y="36.6">2</text>
<text x="203.1" y="39.1">3</text>
<text x="203.1" y="41.7">4</text>
<text x="252.7" y="36.6">2</text>
<text x="252.7" y="39.1">3</text>
<text x="252.7" y="41.7">4</text>
<text x="203.1" y="44.2">5</text>
<text x="203.1" y="46.7">6</text>
<text x="252.7" y="44.2">5</text>
<text x="252.7" y="46.7">6</text>
<text x="203.1" y="49.3">7</text>
<text x="203.1" y="51.8">8</text>
<text x="252.7" y="49.3">7</text>
<text x="252.7" y="51.8">8</text>
<text x="202.5" y="56.9">10</text>
<text x="202.5" y="59.4">11</text>
<text x="203.1" y="54.4">9</text>
<text x="252.1" y="56.9">10</text>
<text x="252.1" y="59.4">11</text>
<text x="252.7" y="54.4">9</text>
<text x="202.5" y="62">12</text>
<text x="202.5" y="64.5">13</text>
<text x="252.1" y="62">12</text>
<text x="252.1" y="64.5">13</text>
<text x="202.5" y="67.1">14</text>
<text x="202.5" y="69.6">15</text>
<text x="252.1" y="67.1">14</text>
<text x="252.1" y="69.6">15</text>
<text x="265.4" y="149.6">2</text>
<text x="265.4" y="147.1">3</text>
<text x="265.4" y="144.5">4</text>
<text x="265.4" y="152.1">1</text>
</g>
<g font-size="1.8" fill="#a90000">
<text x="34.9" y="36.6">6</text>
<text x="34.9" y="39.1">4</text>
<text x="47.6" y="36.6">1</text>
<text x="47.6" y="39.1">2</text>
<text x="39.1" y="46.4" transform="rotate(-90 39.1 46.4)">7</text>
<text x="41.7" y="46.4" transform="rotate(-90 41.7 46.4)">3</text>
<text x="98.8" y="173.4" transform="rotate(-90 98.8 173.4)">4</text>
<text x="92" y="178.8">3</text>
<text x="104.7" y="178.8">1</text>
<text x="98.8" y="186.1" transform="rotate(-90 98.8 186.1)">2</text>
</g>
<text font-size="1.8" fill="#009600" x="47" y="91.1">RF_FEED</text>
<text font-size="1.8" fill="#000084" x="186.9" y="102.5">LAN{LAN}</text>
<g font-size="1.4" fill="#a90000">
<text x="129.3" y="79.8" transform="rotate(-90 129.3 79.8)">55</text>
<text x="131.8" y="79.8" transform="rotate(-90 131.8 79.8)">56</text>
<text x="134.4" y="79.8" transform="rotate(-90 134.4 79.8)">29</text>
<text x="136.9" y="79.4" transform="rotate(-90 136.9 79.4)">2</text>
<text x="139.4" y="79.8" transform="rotate(-90 139.4 79.8)">46</text>
<text x="142" y="79.8" transform="rotate(-90 142 79.8)">20</text>
<text x="113.7" y="86.1">4</text>
<text x="159.4" y="86.1">5</text>
<text x="159.4" y="88.6">6</text>
<text x="113.7" y="91.2">1</text>
<text x="159.4" y="91.2">7</text>
<text x="159.4" y="93.7">8</text>
<text x="113.2" y="96.3">54</text>
<text x="113.2" y="98.8">53</text>
<text x="158.9" y="98.8">10</text>
<text x="158.9" y="101.3">11</text>
<text x="159.4" y="96.3">9</text>
<text x="113.2" y="103.9">21</text>
<text x="113.2" y="106.4">22</text>
<text x="158.9" y="103.9">12</text>
<text x="158.9" y="106.4">13</text>
<text x="113.2" y="111.5">44</text>
<text x="158.9" y="109">14</text>
<text x="158.9" y="111.5">15</text>
<text x="113.2" y="114">45</text>
<text x="113.2" y="116.6">47</text>
<text x="113.2" y="119.1">48</text>
<text x="158.9" y="114">16</text>
<text x="158.9" y="116.6">17</text>
<text x="158.9" y="119.1">18</text>
<text x="113.2" y="124.2">50</text>
<text x="158.9" y="121.7">19</text>
<text x="158.9" y="124.2">23</text>
<text x="113.2" y="126.7">49</text>
<text x="113.2" y="131.8">37</text>
<text x="158.9" y="126.7">24</text>
<text x="158.9" y="129.3">25</text>
<text x="158.9" y="131.8">26</text>
<text x="113.2" y="134.4">36</text>
<text x="158.9" y="134.4">27</text>
<text x="158.9" y="136.9">38</text>
<text x="113.2" y="139.4">30</text>
<text x="113.2" y="142">31</text>
<text x="158.9" y="139.4">39</text>
<text x="158.9" y="142">40</text>
<text x="113.2" y="144.5">32</text>
<text x="113.2" y="147.1">28</text>
<text x="113.2" y="149.6">33</text>
<text x="158.9" y="144.5">41</text>
<text x="158.9" y="147.1">42</text>
<text x="158.9" y="149.6">43</text>
<text x="113.2" y="152.1">34</text>
<text x="113.2" y="154.7">35</text>
<text x="158.9" y="152.1">51</text>
<text x="158.9" y="154.7">52</text>
<text x="136.9" y="166.2" transform="rotate(-90 136.9 166.2)">57</text>
</g>
<g font-size="1.4" fill="#006464">
<text x="117.9" y="87.1">CHIP_PU</text>
<text x="130.3" y="87.3" transform="rotate(-90 130.3 87.3)">VDDA1</text>
<text x="132.8" y="87.3" transform="rotate(-90 132.8 87.3)">VDDA2</text>
<text x="135.4" y="88.7" transform="rotate(-90 135.4 88.7)">VDD_SPI</text>
<text x="137.9" y="88.4" transform="rotate(-90 137.9 88.4)">VDD3P3</text>
<text x="151.7" y="87.1">GPIO0</text>
<text x="151.7" y="89.6">GPIO1</text>
<text x="117.9" y="92.2">LNA_IN</text>
<text x="140.4" y="92.3" transform="rotate(-90 140.4 92.3)">VDD3P3_CPU</text>
<text x="143" y="92" transform="rotate(-90 143 92)">VDD3P3_RTC</text>
<text x="151.7" y="92.2">GPIO2</text>
<text x="151.7" y="94.7">GPIO3</text>
<text x="117.9" y="97.3">XTAL_P</text>
<text x="117.9" y="99.8">XTAL_N</text>
<text x="151.7" y="97.3">GPIO4</text>
<text x="151.7" y="99.8">GPIO5</text>
<text x="117.9" y="104.9">XTAL_32K_P</text>
<text x="117.9" y="107.4">XTAL_32K_N</text>
<text x="151.7" y="102.3">GPIO6</text>
<text x="151.7" y="104.9">GPIO7</text>
<text x="151.7" y="107.4">GPIO8</text>
<text x="117.9" y="112.5">MTCK</text>
<text x="150.7" y="112.5">GPIO10</text>
<text x="151.7" y="110">GPIO9</text>
<text x="117.9" y="115">MTDO</text>
<text x="117.9" y="117.6">MTDI</text>
<text x="150.7" y="115">GPIO11</text>
<text x="150.7" y="117.6">GPIO12</text>
<text x="117.9" y="120.1">MTMS</text>
<text x="117.9" y="125.2">U0RXD</text>
<text x="150.7" y="120.1">GPIO13</text>
<text x="150.7" y="122.7">GPIO14</text>
<text x="150.7" y="125.2">GPIO17</text>
<text x="117.9" y="127.7">U0TXD</text>
<text x="150.7" y="127.7">GPIO18</text>
<text x="150.7" y="130.3">GPIO19</text>
<text x="117.9" y="132.8">SPICLK_P</text>
<text x="117.9" y="135.4">SPICLK_N</text>
<text x="150.7" y="132.8">GPIO20</text>
<text x="150.7" y="135.4">GPIO21</text>
<text x="150.7" y="137.9">GPIO33</text>
<text x="117.9" y="140.4">SPIHD</text>
<text x="117.9" y="143">SPIWP</text>
<text x="150.7" y="140.4">GPIO34</text>
<text x="150.7" y="143">GPIO35</text>
<text x="117.9" y="145.5">SPICS0</text>
<text x="117.9" y="148.1">SPICS1</text>
<text x="150.7" y="145.5">GPIO36</text>
<text x="150.7" y="148.1">GPIO37</text>
<text x="117.9" y="150.6">SPICLK</text>
<text x="117.9" y="153.1">SPIQ</text>
<text x="117.9" y="155.7">SPID</text>
<text x="150.7" y="150.6">GPIO38</text>
<text x="150.7" y="153.1">GPIO45</text>
<text x="150.7" y="155.7">GPIO46</text>
<text x="137.9" y="161.5" transform="rotate(-90 137.9 161.5)">GND</text>
</g>
<g font-size="1.1" fill="#a90000">
<text x="252.8" y="103.9">1</text>
<text x="255" y="106.9" transform="rotate(-90 255 106.9)">2</text>
<text x="255" y="102.4" transform="rotate(-90 255 102.4)">4</text>
<text x="256.7" y="103.9">3</text>
</g>
<text font-size="1.1" fill="#840000" x="100.1" y="183.9">RGB</text>
</svg>
